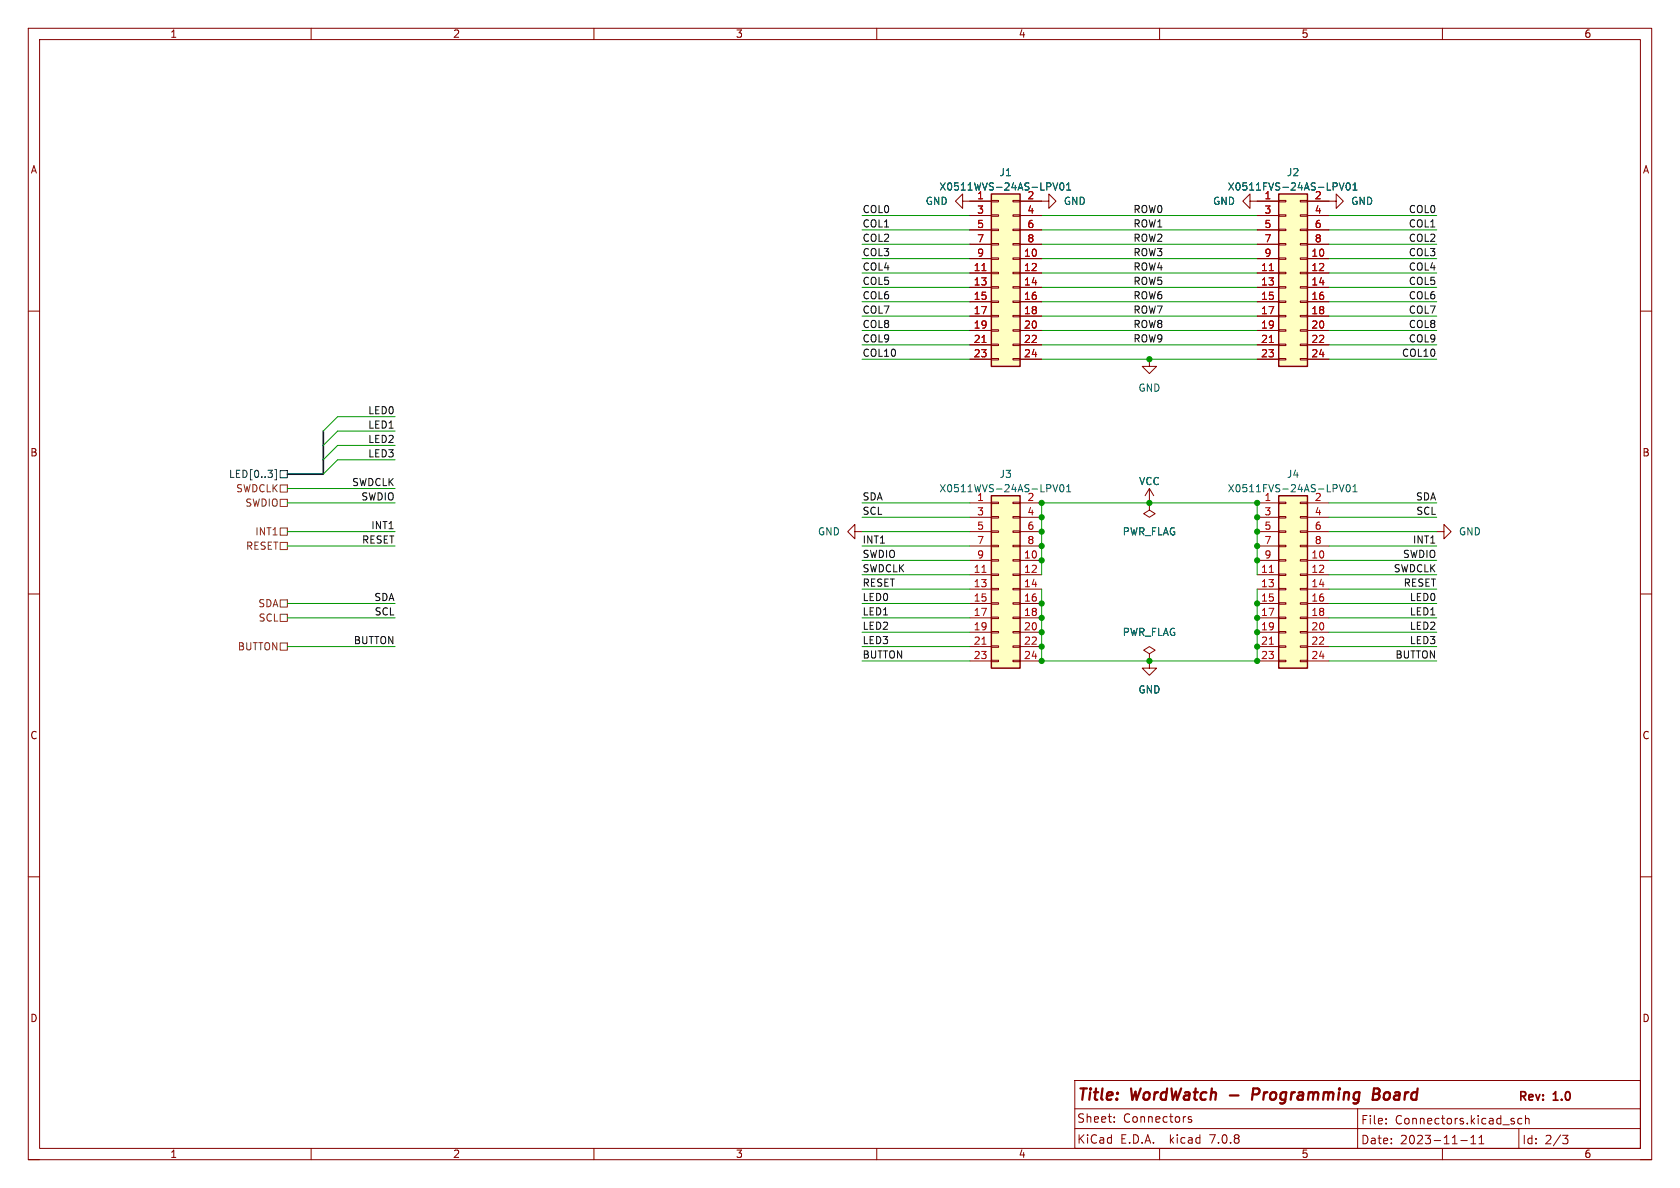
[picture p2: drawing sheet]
<svg xmlns="http://www.w3.org/2000/svg" width="297mm" height="210mm" viewBox="0 0 297 210" stroke-linecap="round" stroke-linejoin="round" font-family="sans-serif">
<g fill="none" stroke="#840000" stroke-width=".18">
<path d="M5 5h287v200h-287zM7 7h283v196h-283zM55 5v2M105 5v2M155 5v2M205 5v2M255 5v2M170.2 35.6v-1.3l-1.3 1.3 1.3 1.2v-1.2h5.1M171.4 38.1h3.9M175.3 38h1.2v.2h-1.2zM175.3 35.4h1.2v.3h-1.2zM179.1 38h1.2v.2h-1.2z"/>
<path d="M179.1 35.4h1.2v.3h-1.2zM180.3 35.6h5.1v-1.3l1.3 1.3-1.3 1.2v-1.2M180.3 38.1h3.8M221 35.6v-1.3l-1.3 1.3 1.3 1.2v-1.2h5.1M222.2 38.1h3.9M226.1 38h1.2v.2h-1.2zM226.1 35.4h1.2v.3h-1.2zM229.9 38h1.2v.2h-1.2zM229.9 35.4h1.2v.3h-1.2zM231.1 35.6h5.1v-1.3l1.3 1.3-1.3 1.2v-1.2M231.1 38.1h3.8M5 55h2"/>
<path d="M171.4 45.7h3.9M171.4 48.3h3.9M171.4 50.8h3.9M171.4 53.3h3.9M171.4 55.9h3.9M171.4 58.4h3.9M171.4 40.6h3.9M171.4 43.2h3.9M175.3 58.3h1.2v.2h-1.2zM175.3 55.8h1.2v.2h-1.2zM175.3 53.2h1.2v.3h-1.2zM175.3 50.7h1.2v.2h-1.2z"/>
<path d="M175.3 48.1h1.2v.3h-1.2zM175.3 45.6h1.2v.2h-1.2zM175.3 43.1h1.2v.2h-1.2zM175.3 40.5h1.2v.3h-1.2zM179.1 58.3h1.2v.2h-1.2zM179.1 55.8h1.2v.2h-1.2zM179.1 53.2h1.2v.3h-1.2zM179.1 50.7h1.2v.2h-1.2zM179.1 48.1h1.2v.3h-1.2zM179.1 45.6h1.2v.2h-1.2zM179.1 43.1h1.2v.2h-1.2zM179.1 40.5h1.2v.3h-1.2z"/>
<path d="M180.3 45.7h3.8M180.3 48.3h3.8M180.3 50.8h3.8M180.3 53.3h3.8M180.3 55.9h3.8M180.3 58.4h3.8M180.3 40.6h3.8M180.3 43.2h3.8M222.2 45.7h3.9M222.2 48.3h3.9M222.2 50.8h3.9M222.2 53.3h3.9"/>
<path d="M222.2 55.9h3.9M222.2 58.4h3.9M222.2 40.6h3.9M222.2 43.2h3.9M226.1 58.3h1.2v.2h-1.2zM226.1 55.8h1.2v.2h-1.2zM226.1 53.2h1.2v.3h-1.2zM226.1 50.7h1.2v.2h-1.2zM226.1 48.1h1.2v.3h-1.2zM226.1 45.6h1.2v.2h-1.2zM226.1 43.1h1.2v.2h-1.2zM226.1 40.5h1.2v.3h-1.2z"/>
<path d="M229.9 58.3h1.2v.2h-1.2zM229.9 55.8h1.2v.2h-1.2zM229.9 53.2h1.2v.3h-1.2zM229.9 50.7h1.2v.2h-1.2zM229.9 48.1h1.2v.3h-1.2zM229.9 45.6h1.2v.2h-1.2zM229.9 43.1h1.2v.2h-1.2zM229.9 40.5h1.2v.3h-1.2zM231.1 45.7h3.8M231.1 48.3h3.8M231.1 50.8h3.8M231.1 53.3h3.8"/>
<path d="M231.1 55.9h3.8M231.1 58.4h3.8M231.1 40.6h3.8M231.1 43.2h3.8M290 55h2M171.4 61h3.9M171.4 63.5h3.9M175.3 63.4h1.2v.2h-1.2zM175.3 60.8h1.2v.3h-1.2zM179.1 63.4h1.2v.2h-1.2zM179.1 60.8h1.2v.3h-1.2zM180.3 61h3.8"/>
<path d="M180.3 63.5h3.8M203.2 63.5v1.3h1.3l-1.3 1.2-1.3-1.2h1.3M222.2 61h3.9M222.2 63.5h3.9M226.1 63.4h1.2v.2h-1.2zM226.1 60.8h1.2v.3h-1.2zM229.9 63.4h1.2v.2h-1.2zM229.9 60.8h1.2v.3h-1.2zM231.1 61h3.8M231.1 63.5h3.8M151.1 94v-1.3l-1.2 1.3 1.2 1.3v-1.3h1.3M171.4 88.9h3.9"/>
<path d="M171.4 99.1h3.9M171.4 91.4h3.9M171.4 94h3.9M171.4 96.5h3.9M175.3 98.9h1.2v.3h-1.2zM175.3 96.4h1.2v.2h-1.2zM175.3 93.9h1.2v.2h-1.2zM175.3 91.3h1.2v.3h-1.2zM175.3 88.8h1.2v.2h-1.2zM179.1 98.9h1.2v.3h-1.2zM179.1 96.4h1.2v.2h-1.2zM179.1 93.9h1.2v.2h-1.2z"/>
<path d="M179.1 91.3h1.2v.3h-1.2zM179.1 88.8h1.2v.2h-1.2zM180.3 88.9h3.8M180.3 99.1h3.8M180.3 91.4h3.8M180.3 94h3.8M180.3 96.5h3.8M203.2 88.9v1.3l1 .6-1 .6-1-.6 1-.6M203.2 88.9h.1M203.2 86.4l.8 1.2M203.2 86.4v2.5M203.2 86.4l-.8 1.2"/>
<path d="M222.2 88.9h3.9M222.2 99.1h3.9M222.2 91.4h3.9M222.2 94h3.9M222.2 96.5h3.9M226.1 98.9h1.2v.3h-1.2zM226.1 96.4h1.2v.2h-1.2zM226.1 93.9h1.2v.2h-1.2zM226.1 91.3h1.2v.3h-1.2zM226.1 88.8h1.2v.2h-1.2zM229.9 98.9h1.2v.3h-1.2zM229.9 96.4h1.2v.2h-1.2z"/>
<path d="M229.9 93.9h1.2v.2h-1.2zM229.9 91.3h1.2v.3h-1.2zM229.9 88.8h1.2v.2h-1.2zM231.1 88.9h3.8M231.1 99.1h3.8M231.1 91.4h3.8M231.1 94h3.8M231.1 96.5h3.8M254 94h1.3v1.3l1.2-1.3-1.2-1.3v1.3M5 105h2M171.4 101.6h3.9M171.4 104.1h3.9"/>
<path d="M171.4 106.7h3.9M171.4 109.2h3.9M171.4 111.8h3.9M171.4 114.3h3.9M171.4 116.8h3.9M175.3 116.7h1.2v.3h-1.2zM175.3 114.2h1.2v.2h-1.2zM175.3 111.6h1.2v.3h-1.2zM175.3 109.1h1.2v.2h-1.2zM175.3 106.6h1.2v.2h-1.2zM175.3 104h1.2v.3h-1.2zM175.3 101.5h1.2v.2h-1.2z"/>
<path d="M179.1 116.7h1.2v.3h-1.2zM179.1 114.2h1.2v.2h-1.2zM179.1 111.6h1.2v.3h-1.2zM179.1 109.1h1.2v.2h-1.2zM179.1 106.6h1.2v.2h-1.2zM179.1 104h1.2v.3h-1.2zM179.1 101.5h1.2v.2h-1.2zM180.3 101.6h3.8M180.3 104.1h3.8M180.3 106.7h3.8M180.3 109.2h3.8M180.3 111.8h3.8"/>
<path d="M180.3 114.3h3.8M180.3 116.8h3.8M203.2 115.6l1-.7-1-.6-1 .6 1 .7v1.2M203.2 116.8h.1M203.2 116.8v1.3h1.3l-1.3 1.3-1.3-1.3h1.3M222.2 101.6h3.9M222.2 104.1h3.9M222.2 106.7h3.9M222.2 109.2h3.9M222.2 111.8h3.9M222.2 114.3h3.9M222.2 116.8h3.9"/>
<path d="M226.1 116.7h1.2v.3h-1.2zM226.1 114.2h1.2v.2h-1.2zM226.1 111.6h1.2v.3h-1.2zM226.1 109.1h1.2v.2h-1.2zM226.1 106.6h1.2v.2h-1.2zM226.1 104h1.2v.3h-1.2zM226.1 101.5h1.2v.2h-1.2zM229.9 116.7h1.2v.3h-1.2zM229.9 114.2h1.2v.2h-1.2zM229.9 111.6h1.2v.3h-1.2zM229.9 109.1h1.2v.2h-1.2zM229.9 106.6h1.2v.2h-1.2z"/>
<path d="M229.9 104h1.2v.3h-1.2zM229.9 101.5h1.2v.2h-1.2zM231.1 101.6h3.8M231.1 104.1h3.8M231.1 106.7h3.8M231.1 109.2h3.8M231.1 111.8h3.8M231.1 114.3h3.8M231.1 116.8h3.8M290 105h2M5 155h2M290 155h2"/>
<path d="M190 191h100v12h-100zM190 196h100M190 199.5h100M197 198.2v.2M197 197.5v.1M210.6 197.5l-.3-.1-.2 .2v.2l.5 .2v.3h-.5M240 196v7M245 198.5v.2M245 197.8v.1M267.7 198.3v.3M268.5 199.5v3.5M269 197.8l-.4-.1-.3 .3v.4l.2 .2h.5"/>
<path d="M269.7 197.8l.2-.1 .4 .1v.9M269.7 197.2v1.5M5 205h2M55 203v2M105 203v2M155 203v2M205 203v2M255 203v2M258.3 201.6h1.1M260 202.2h.9M260 201.1l.5-.4v1.5M261.5 202.2h.8"/>
<path d="M261.5 201.1l.4-.4v1.5M276.3 200.7h.9l-.5 .6 .4 .1 .1 .5-.3 .3h-.4M290 205h2"/>
</g>
<path d="M217.4 193.6h1.5M222.3 192.4h-.7l-.3 2M222.4 193.4l-1 .1M242.8 193.4h.7M242.9 192.4h.7a.49 .49 0 0 1 .3 .5 .49 .49 0 0 1-.4 .5l.2 .1a.58 .58 0 0 1-.3 .9h-.7z" fill="none" stroke="#840000" stroke-width=".4"/>
<g fill="#ffffc2" stroke="#ffffc2" stroke-width=".18">
<path d="M175.3 87.6h5v30.5h-5z"/>
<path d="M175.3 34.3h5v30.5h-5z"/>
<path d="M226.1 87.6h5v30.5h-5z"/>
<path d="M226.1 34.3h5v30.5h-5z"/>
</g>
<path d="M175.3 34.3h5v30.5h-5zM226.1 34.3h5v30.5h-5zM175.3 87.6h5v30.5h-5zM226.1 87.6h5v30.5h-5z" fill="none" stroke="#840000" stroke-width=".25"/>
<path d="M173.6 47.8h.7M224.4 47.8h.7M173.6 60.5h.7M224.4 60.5h.7M173.6 101.2h.7M173.6 113.9h.7M224.4 101.2h.7M224.4 113.9h.7" fill="none" stroke="#a90000" stroke-width=".18"/>
<g fill="none" stroke="#006464" stroke-width=".18">
<path d="M186.1 32.3l.5 1.3 .4-1.3M187.5 32.5l.2-.2a.68 .68 0 0 1 .4 .7 .68 .68 0 0 1-.4 .6l-.2-.1-.1-.4zM188.6 32.7l.3-.4v1.3M188.6 33.6h.7M236.8 32.3l.4 1.3 .4-1.3M238.1 32.5l.2-.2a.68 .68 0 0 1 .4 .7 .68 .68 0 0 1-.4 .6l-.2-.1-.1-.4zM239.2 33.6h.7M239.2 32.7l.3-.4v1.3M186.1 85.7l.5 1.2 .4-1.2M187.5 85.7h.2a.68 .68 0 0 1 .4 .6 .68 .68 0 0 1-.4 .6 .84 .84 0 0 1-.2-1.2zM188.6 86.9h.7M188.6 86l.3-.3v1.2"/>
<path d="M236.8 85.7l.4 1.2 .4-1.2M238.2 85.7h.1a.68 .68 0 0 1 .4 .6 .68 .68 0 0 1-.4 .6 .84 .84 0 0 1-.1-1.2zM239.2 86.9h.7M239.2 86l.3-.3v1.2"/>
</g>
<path d="M49.5 88.3h1.3v1.2h-1.3zM49.5 85.7h1.3v1.3h-1.3zM49.5 93.3h1.3v1.3h-1.3zM49.5 95.9h1.3v1.3h-1.3zM49.5 106h1.3v1.3h-1.3zM49.5 108.6h1.3v1.3h-1.3zM49.5 113.7h1.3v1.2h-1.3z" fill="none" stroke="#725600" stroke-width=".18"/>
<path d="M48.6 83h.3v1.8h-.3M49.5 83.2h1.3v1.3h-1.3z" fill="none" stroke="#000084" stroke-width=".18"/>
<path d="M57.1 76.2v7.6h-6.3" fill="none" stroke="#000084" stroke-width=".3"/>
<g fill="none" stroke="#009600" stroke-width=".18">
<path d="M152.4 38.1h19M184.1 38.1h38.1M234.9 38.1h19.1M152.4 53.3h19M152.4 50.8h19M152.4 58.4h19M152.4 55.9h19M152.4 45.7h19M152.4 43.2h19M152.4 40.6h19M152.4 48.3h19M184.1 53.3h38.1"/>
<path d="M184.1 50.8h38.1M184.1 58.4h38.1M184.1 55.9h38.1M184.1 45.7h38.1M184.1 43.2h38.1M184.1 40.6h38.1M184.1 48.3h38.1M234.9 53.3h19.1M234.9 50.8h19.1M234.9 58.4h19.1M234.9 55.9h19.1M234.9 45.7h19.1"/>
<path d="M234.9 43.2h19.1M234.9 40.6h19.1M234.9 48.3h19.1M69.8 76.2h-10.1l-2.6 2.5M69.8 78.7h-10.1l-2.6 2.6M69.8 73.7h-10.1l-2.6 2.5M152.4 61h19M152.4 63.5h19M184.1 61h38.1M184.1 63.5h38.1M234.9 61h19.1M234.9 63.5h19.1"/>
<path d="M50.8 94h19M50.8 88.9h19M50.8 96.5h19M50.8 86.4h19M69.8 81.3h-10.1l-2.6 2.5M152.4 94h19M152.4 91.4h19M152.4 88.9h19M152.4 96.5h19M152.4 99.1h19M234.9 94h19.1M234.9 91.4h19.1"/>
<path d="M234.9 88.9h19.1M234.9 96.5h19.1M234.9 99.1h19.1M50.8 114.3h19M50.8 109.2h19M50.8 106.7h19M152.4 114.3h19M152.4 109.2h19M152.4 111.8h19M152.4 116.8h19M152.4 106.7h19M152.4 101.6h19"/>
<path d="M152.4 104.1h19M184.1 101.6v-12.7h38.1v12.7M184.1 104.1v12.7h38.1v-12.7M234.9 114.3h19.1M234.9 109.2h19.1M234.9 111.8h19.1M234.9 116.8h19.1M234.9 106.7h19.1M234.9 101.6h19.1M234.9 104.1h19.1"/>
</g>
<g fill="#009600" stroke="#009600" stroke-width=".18">
<circle cx="184.1" cy="114.3" r=".46"/>
<circle cx="184.1" cy="116.8" r=".46"/>
<circle cx="184.1" cy="109.2" r=".46"/>
<circle cx="184.1" cy="111.8" r=".46"/>
<circle cx="203.2" cy="116.8" r=".46"/>
<circle cx="184.1" cy="88.9" r=".46"/>
<circle cx="184.1" cy="91.4" r=".46"/>
<circle cx="184.1" cy="94" r=".46"/>
<circle cx="222.2" cy="116.8" r=".46"/>
<circle cx="222.2" cy="114.3" r=".46"/>
<circle cx="184.1" cy="96.5" r=".46"/>
<circle cx="203.2" cy="88.9" r=".46"/>
<circle cx="184.1" cy="99.1" r=".46"/>
<circle cx="222.2" cy="94" r=".46"/>
<circle cx="222.2" cy="96.5" r=".46"/>
<circle cx="222.2" cy="91.4" r=".46"/>
<circle cx="184.1" cy="106.7" r=".46"/>
<circle cx="222.2" cy="88.9" r=".46"/>
<circle cx="203.2" cy="63.5" r=".46"/>
<circle cx="222.2" cy="99.1" r=".46"/>
<circle cx="222.2" cy="109.2" r=".46"/>
<circle cx="222.2" cy="106.7" r=".46"/>
<circle cx="222.2" cy="111.8" r=".46"/>
</g>
<g font-size="2.8" fill="#840000">
<text x="190.3" y="195.1">Title:</text>
<text x="200" y="195.1">WordWatch</text>
<text x="223" y="195.1">Programming</text>
<text x="245.1" y="195.1">Board</text>
</g>
<g font-size="2.1" fill="#840000">
<text x="268.3" y="195">Rev:</text>
<text x="274.7" y="195">1.0</text>
<text x="190.3" y="198.7">Sheet:</text>
<text x="190.3" y="202.4">KiCad</text>
<text x="198" y="202.4">E.D.A.</text>
<text x="198.5" y="198.7">Connectors</text>
<text x="206.9" y="202.4">kicad</text>
<text x="214.2" y="202.4">7.0.8</text>
<text x="240.5" y="202.5">Date:</text>
<text x="240.5" y="199">File:</text>
<text x="246.6" y="199">Connectors.kicad_sch</text>
<text x="247.5" y="202.5">2023-11-11</text>
<text x="269" y="202.5">Id:</text>
<text x="273.1" y="202.5">2/3</text>
</g>
<g font-size="1.8" fill="#840000">
<text x="30" y="6.9">1</text>
<text x="80" y="6.9">2</text>
<text x="130" y="6.9">3</text>
<text x="180" y="6.9">4</text>
<text x="230" y="6.9">5</text>
<text x="280" y="6.9">6</text>
<text x="5.3" y="30.9">A</text>
<text x="290.3" y="30.9">A</text>
<text x="5.3" y="80.9">B</text>
<text x="290.3" y="80.9">B</text>
<text x="5.3" y="130.9">C</text>
<text x="290.3" y="130.9">C</text>
<text x="5.3" y="180.9">D</text>
<text x="290.3" y="180.9">D</text>
<text x="30" y="204.9">1</text>
<text x="80" y="204.9">2</text>
<text x="130" y="204.9">3</text>
<text x="180" y="204.9">4</text>
<text x="230" y="204.9">5</text>
<text x="280" y="204.9">6</text>
</g>
<g font-size="1.8" fill="#006464">
<text x="166" y="33.9">X0511WVS-24AS-LPV01</text>
<text x="176.6" y="31.3">J1</text>
<text x="216.9" y="33.9">X0511FVS-24AS-LPV01</text>
<text x="227.4" y="31.3">J2</text>
<text x="163.6" y="36.4">GND</text>
<text x="188" y="36.4">GND</text>
<text x="214.4" y="36.4">GND</text>
<text x="238.8" y="36.4">GND</text>
<text x="201.2" y="69.4">GND</text>
<text x="166" y="87.2">X0511WVS-24AS-LPV01</text>
<text x="176.6" y="84.7">J3</text>
<text x="181.5" y="88.6">2</text>
<text x="201.3" y="86">VCC</text>
<text x="216.9" y="87.2">X0511FVS-24AS-LPV01</text>
<text x="227.4" y="84.7">J4</text>
<text x="232.3" y="88.6">2</text>
<text x="144.5" y="94.8">GND</text>
<text x="198.4" y="94.8">PWR_FLAG</text>
<text x="257.8" y="94.8">GND</text>
<text x="198.4" y="112.6">PWR_FLAG</text>
<text x="201.2" y="122.8">GND</text>
</g>
<g font-size="1.8" fill="#a90000">
<text x="172.6" y="35.3">1</text>
<text x="181.5" y="35.3">2</text>
<text x="223.4" y="35.3">1</text>
<text x="232.3" y="35.3">2</text>
<text x="172.6" y="37.8">3</text>
<text x="172.6" y="40.4">5</text>
<text x="181.5" y="37.8">4</text>
<text x="181.5" y="40.4">6</text>
<text x="223.4" y="37.8">3</text>
<text x="223.4" y="40.4">5</text>
<text x="232.3" y="37.8">4</text>
<text x="232.3" y="40.4">6</text>
<text x="172.6" y="42.9">7</text>
<text x="172.6" y="45.5">9</text>
<text x="180.9" y="45.5">10</text>
<text x="181.5" y="42.9">8</text>
<text x="223.4" y="42.9">7</text>
<text x="223.4" y="45.5">9</text>
<text x="231.7" y="45.5">10</text>
<text x="232.3" y="42.9">8</text>
<text x="172" y="48">11</text>
<text x="172" y="50.5">13</text>
<text x="172" y="53.1">15</text>
<text x="180.9" y="48">12</text>
<text x="180.9" y="50.5">14</text>
<text x="180.9" y="53.1">16</text>
<text x="222.8" y="48">11</text>
<text x="222.8" y="50.5">13</text>
<text x="222.8" y="53.1">15</text>
<text x="231.7" y="48">12</text>
<text x="231.7" y="50.5">14</text>
<text x="231.7" y="53.1">16</text>
<text x="172" y="55.6">17</text>
<text x="172" y="58.2">19</text>
<text x="180.9" y="55.6">18</text>
<text x="180.9" y="58.2">20</text>
<text x="222.8" y="55.6">17</text>
<text x="222.8" y="58.2">19</text>
<text x="231.7" y="55.6">18</text>
<text x="231.7" y="58.2">20</text>
<text x="172" y="60.7">21</text>
<text x="172" y="63.2">23</text>
<text x="180.9" y="60.7">22</text>
<text x="180.9" y="63.2">24</text>
<text x="222.8" y="60.7">21</text>
<text x="222.8" y="63.2">23</text>
<text x="231.7" y="60.7">22</text>
<text x="231.7" y="63.2">24</text>
<text x="172.6" y="88.6">1</text>
<text x="223.4" y="88.6">1</text>
<text x="172.6" y="91.2">3</text>
<text x="172.6" y="93.7">5</text>
<text x="181.5" y="91.2">4</text>
<text x="181.5" y="93.7">6</text>
<text x="223.4" y="91.2">3</text>
<text x="223.4" y="93.7">5</text>
<text x="232.3" y="91.2">4</text>
<text x="232.3" y="93.7">6</text>
<text x="172" y="101.3">11</text>
<text x="172.6" y="96.3">7</text>
<text x="172.6" y="98.8">9</text>
<text x="180.9" y="98.8">10</text>
<text x="180.9" y="101.3">12</text>
<text x="181.5" y="96.3">8</text>
<text x="222.8" y="101.3">11</text>
<text x="223.4" y="96.3">7</text>
<text x="223.4" y="98.8">9</text>
<text x="231.7" y="98.8">10</text>
<text x="231.7" y="101.3">12</text>
<text x="232.3" y="96.3">8</text>
<text x="172" y="103.9">13</text>
<text x="172" y="106.4">15</text>
<text x="180.9" y="103.9">14</text>
<text x="180.9" y="106.4">16</text>
<text x="222.8" y="103.9">13</text>
<text x="222.8" y="106.4">15</text>
<text x="231.7" y="103.9">14</text>
<text x="231.7" y="106.4">16</text>
<text x="172" y="109">17</text>
<text x="172" y="111.5">19</text>
<text x="180.9" y="109">18</text>
<text x="180.9" y="111.5">20</text>
<text x="222.8" y="109">17</text>
<text x="222.8" y="111.5">19</text>
<text x="231.7" y="109">18</text>
<text x="231.7" y="111.5">20</text>
<text x="172" y="114">21</text>
<text x="172" y="116.6">23</text>
<text x="180.9" y="114">22</text>
<text x="180.9" y="116.6">24</text>
<text x="222.8" y="114">21</text>
<text x="222.8" y="116.6">23</text>
<text x="231.7" y="114">22</text>
<text x="231.7" y="116.6">24</text>
</g>
<g font-size="1.8" fill="#0f0f0f">
<text x="152.4" y="40.3">COL1</text>
<text x="152.4" y="37.8">COL0</text>
<text x="200.3" y="37.8">ROW0</text>
<text x="200.3" y="40.3">ROW1</text>
<text x="249" y="40.3">COL1</text>
<text x="249" y="37.8">COL0</text>
<text x="152.4" y="42.8">COL2</text>
<text x="152.4" y="45.4">COL3</text>
<text x="152.4" y="47.9">COL4</text>
<text x="200.3" y="42.8">ROW2</text>
<text x="200.3" y="47.9">ROW4</text>
<text x="200.3" y="45.4">ROW3</text>
<text x="249" y="47.9">COL4</text>
<text x="249" y="45.4">COL3</text>
<text x="249" y="42.8">COL2</text>
<text x="152.4" y="53">COL6</text>
<text x="152.4" y="50.5">COL5</text>
<text x="200.3" y="53">ROW6</text>
<text x="200.3" y="50.5">ROW5</text>
<text x="249" y="50.5">COL5</text>
<text x="249" y="53">COL6</text>
<text x="152.4" y="55.5">COL7</text>
<text x="152.4" y="58.1">COL8</text>
<text x="200.3" y="58.1">ROW8</text>
<text x="200.3" y="55.5">ROW7</text>
<text x="249" y="58.1">COL8</text>
<text x="249" y="55.5">COL7</text>
<text x="152.4" y="63.2">COL10</text>
<text x="152.4" y="60.6">COL9</text>
<text x="200.3" y="60.6">ROW9</text>
<text x="247.7" y="63.2">COL10</text>
<text x="249" y="60.6">COL9</text>
<text x="65" y="75.9">LED1</text>
<text x="65" y="73.3">LED0</text>
<text x="65" y="78.4">LED2</text>
<text x="65" y="80.9">LED3</text>
<text x="62.1" y="86">SWDCLK</text>
<text x="63.8" y="88.6">SWDIO</text>
<text x="152.4" y="88.6">SDA</text>
<text x="250.2" y="88.6">SDA</text>
<text x="65.5" y="93.6">INT1</text>
<text x="152.4" y="91.1">SCL</text>
<text x="250.3" y="91.1">SCL</text>
<text x="63.9" y="96.2">RESET</text>
<text x="152.4" y="101.3">SWDCLK</text>
<text x="152.4" y="96.2">INT1</text>
<text x="152.4" y="98.7">SWDIO</text>
<text x="246.3" y="101.3">SWDCLK</text>
<text x="247.9" y="98.7">SWDIO</text>
<text x="249.7" y="96.2">INT1</text>
<text x="66.1" y="106.3">SDA</text>
<text x="152.4" y="106.3">LED0</text>
<text x="152.4" y="103.8">RESET</text>
<text x="248.1" y="103.8">RESET</text>
<text x="249.1" y="106.3">LED0</text>
<text x="62.5" y="114">BUTTON</text>
<text x="66.1" y="108.9">SCL</text>
<text x="152.4" y="114">LED3</text>
<text x="152.4" y="111.4">LED2</text>
<text x="152.4" y="108.9">LED1</text>
<text x="249.1" y="114">LED3</text>
<text x="249.1" y="111.4">LED2</text>
<text x="249.1" y="108.9">LED1</text>
<text x="152.4" y="116.5">BUTTON</text>
<text x="246.6" y="116.5">BUTTON</text>
</g>
<text font-size="1.8" fill="#000084" x="40.4" y="84.7">LED[0..3]</text>
<g font-size="1.8" fill="#725600">
<text x="41.6" y="87.2">SWDCLK</text>
<text x="43.3" y="89.8">SWDIO</text>
<text x="45" y="94.8">INT1</text>
<text x="43.4" y="97.4">RESET</text>
<text x="45.6" y="107.5">SDA</text>
<text x="45.6" y="110.1">SCL</text>
<text x="41.9" y="115.2">BUTTON</text>
</g>
</svg>
